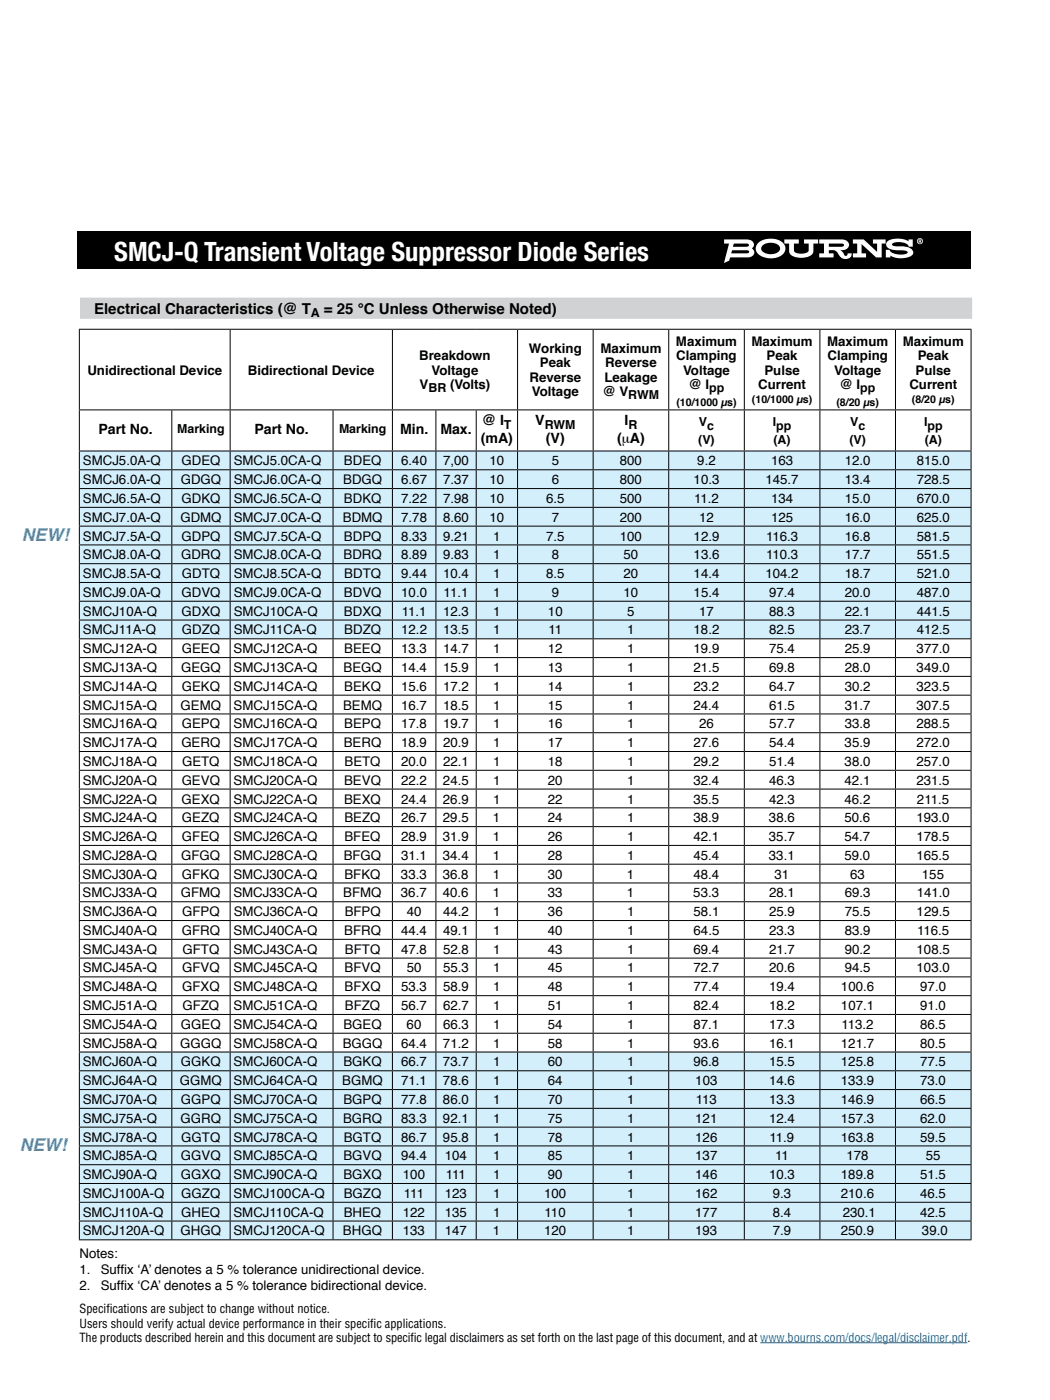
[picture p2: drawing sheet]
<svg xmlns="http://www.w3.org/2000/svg" width="210mm" height="279mm" viewBox="0 0 210 279" stroke-linecap="round" stroke-linejoin="round" font-family="sans-serif">
<path d="M15.4 46.2h178.4v7.4h-178.4z" fill="#000"/>
<path d="M16 61.5h178" fill="none" stroke="#d1d2d4" stroke-width="4.2" stroke-linecap="butt"/>
<path d="M15.8 90h18.5v3.8h-18.5zM34.3 90h11.6v3.8h-11.6zM45.9 90h20.6v3.8h-20.6zM66.5 90h11.8v3.8h-11.8zM78.3 90h8.7v3.8h-8.7zM87 90h8v3.8h-8zM95 90h8.3v3.8h-8.3zM103.3 90h15.1v3.8h-15.1zM118.4 90h15.1v3.8h-15.1zM133.5 90h15v3.8h-15zM148.5 90h15.1v3.8h-15.1zM163.6 90h15.1v3.8h-15.1zM178.7 90h15.1v3.8h-15.1zM15.8 93.8h18.5v3.7h-18.5zM34.3 93.8h11.6v3.7h-11.6zM45.9 93.8h20.6v3.7h-20.6zM66.5 93.8h11.8v3.7h-11.8zM78.3 93.8h8.7v3.7h-8.7zM87 93.8h8v3.7h-8zM95 93.8h8.3v3.7h-8.3zM103.3 93.8h15.1v3.7h-15.1zM118.4 93.8h15.1v3.7h-15.1zM133.5 93.8h15v3.7h-15zM148.5 93.8h15.1v3.7h-15.1zM163.6 93.8h15.1v3.7h-15.1zM178.7 93.8h15.1v3.7h-15.1zM15.8 97.5h18.5v3.8h-18.5zM34.3 97.5h11.6v3.8h-11.6zM45.9 97.5h20.6v3.8h-20.6zM66.5 97.5h11.8v3.8h-11.8zM78.3 97.5h8.7v3.8h-8.7zM87 97.5h8v3.8h-8zM95 97.5h8.3v3.8h-8.3zM103.3 97.5h15.1v3.8h-15.1zM118.4 97.5h15.1v3.8h-15.1zM133.5 97.5h15v3.8h-15zM148.5 97.5h15.1v3.8h-15.1zM163.6 97.5h15.1v3.8h-15.1zM178.7 97.5h15.1v3.8h-15.1zM15.8 101.3h18.5v3.7h-18.5zM34.3 101.3h11.6v3.7h-11.6zM45.9 101.3h20.6v3.7h-20.6zM66.5 101.3h11.8v3.7h-11.8zM78.3 101.3h8.7v3.7h-8.7zM87 101.3h8v3.7h-8zM95 101.3h8.3v3.7h-8.3zM103.3 101.3h15.1v3.7h-15.1zM118.4 101.3h15.1v3.7h-15.1zM133.5 101.3h15v3.7h-15zM148.5 101.3h15.1v3.7h-15.1zM163.6 101.3h15.1v3.7h-15.1zM178.7 101.3h15.1v3.7h-15.1zM15.8 105h18.5v3.7h-18.5zM34.3 105h11.6v3.7h-11.6zM45.9 105h20.6v3.7h-20.6zM66.5 105h11.8v3.7h-11.8zM78.3 105h8.7v3.7h-8.7zM87 105h8v3.7h-8zM95 105h8.3v3.7h-8.3zM103.3 105h15.1v3.7h-15.1zM118.4 105h15.1v3.7h-15.1zM133.5 105h15v3.7h-15zM148.5 105h15.1v3.7h-15.1zM163.6 105h15.1v3.7h-15.1zM178.7 105h15.1v3.7h-15.1zM15.8 108.7h18.5v3.8h-18.5zM34.3 108.7h11.6v3.8h-11.6zM45.9 108.7h20.6v3.8h-20.6zM66.5 108.7h11.8v3.8h-11.8zM78.3 108.7h8.7v3.8h-8.7zM87 108.7h8v3.8h-8zM95 108.7h8.3v3.8h-8.3zM103.3 108.7h15.1v3.8h-15.1zM118.4 108.7h15.1v3.8h-15.1zM133.5 108.7h15v3.8h-15zM148.5 108.7h15.1v3.8h-15.1zM163.6 108.7h15.1v3.8h-15.1zM178.7 108.7h15.1v3.8h-15.1zM15.8 112.5h18.5v3.7h-18.5zM34.3 112.5h11.6v3.7h-11.6zM45.9 112.5h20.6v3.7h-20.6zM66.5 112.5h11.8v3.7h-11.8zM78.3 112.5h8.7v3.7h-8.7zM87 112.5h8v3.7h-8zM95 112.5h8.3v3.7h-8.3zM103.3 112.5h15.1v3.7h-15.1zM118.4 112.5h15.1v3.7h-15.1zM133.5 112.5h15v3.7h-15zM148.5 112.5h15.1v3.7h-15.1zM163.6 112.5h15.1v3.7h-15.1zM178.7 112.5h15.1v3.7h-15.1zM15.8 116.2h18.5v3.8h-18.5zM34.3 116.2h11.6v3.8h-11.6zM45.9 116.2h20.6v3.8h-20.6zM66.5 116.2h11.8v3.8h-11.8zM78.3 116.2h8.7v3.8h-8.7zM87 116.2h8v3.8h-8zM95 116.2h8.3v3.8h-8.3zM103.3 116.2h15.1v3.8h-15.1zM118.4 116.2h15.1v3.8h-15.1zM133.5 116.2h15v3.8h-15zM148.5 116.2h15.1v3.8h-15.1zM163.6 116.2h15.1v3.8h-15.1zM178.7 116.2h15.1v3.8h-15.1zM15.8 120h18.5v3.7h-18.5zM34.3 120h11.6v3.7h-11.6zM45.9 120h20.6v3.7h-20.6zM66.5 120h11.8v3.7h-11.8zM78.3 120h8.7v3.7h-8.7zM87 120h8v3.7h-8zM95 120h8.3v3.7h-8.3zM103.3 120h15.1v3.7h-15.1zM118.4 120h15.1v3.7h-15.1zM133.5 120h15v3.7h-15zM148.5 120h15.1v3.7h-15.1zM163.6 120h15.1v3.7h-15.1zM178.7 120h15.1v3.7h-15.1zM15.8 123.7h18.5v3.8h-18.5zM34.3 123.7h11.6v3.8h-11.6zM45.9 123.7h20.6v3.8h-20.6zM66.5 123.7h11.8v3.8h-11.8zM78.3 123.7h8.7v3.8h-8.7zM87 123.7h8v3.8h-8zM95 123.7h8.3v3.8h-8.3zM103.3 123.7h15.1v3.8h-15.1zM118.4 123.7h15.1v3.8h-15.1zM133.5 123.7h15v3.8h-15zM148.5 123.7h15.1v3.8h-15.1zM163.6 123.7h15.1v3.8h-15.1zM178.7 123.7h15.1v3.8h-15.1zM15.8 210h18.5v3.7h-18.5zM34.3 210h11.6v3.7h-11.6zM45.9 210h20.6v3.7h-20.6zM66.5 210h11.8v3.7h-11.8zM78.3 210h8.7v3.7h-8.7zM87 210h8v3.7h-8zM95 210h8.3v3.7h-8.3zM103.3 210h15.1v3.7h-15.1zM118.4 210h15.1v3.7h-15.1zM133.5 210h15v3.7h-15zM148.5 210h15.1v3.7h-15.1zM163.6 210h15.1v3.7h-15.1zM178.7 210h15.1v3.7h-15.1zM15.8 213.7h18.5v3.7h-18.5zM34.3 213.7h11.6v3.7h-11.6zM45.9 213.7h20.6v3.7h-20.6zM66.5 213.7h11.8v3.7h-11.8zM78.3 213.7h8.7v3.7h-8.7zM87 213.7h8v3.7h-8zM95 213.7h8.3v3.7h-8.3zM103.3 213.7h15.1v3.7h-15.1zM118.4 213.7h15.1v3.7h-15.1zM133.5 213.7h15v3.7h-15zM148.5 213.7h15.1v3.7h-15.1zM163.6 213.7h15.1v3.7h-15.1zM178.7 213.7h15.1v3.7h-15.1zM15.8 217.4h18.5v3.8h-18.5zM34.3 217.4h11.6v3.8h-11.6zM45.9 217.4h20.6v3.8h-20.6zM66.5 217.4h11.8v3.8h-11.8zM78.3 217.4h8.7v3.8h-8.7zM87 217.4h8v3.8h-8zM95 217.4h8.3v3.8h-8.3zM103.3 217.4h15.1v3.8h-15.1zM118.4 217.4h15.1v3.8h-15.1zM133.5 217.4h15v3.8h-15zM148.5 217.4h15.1v3.8h-15.1zM163.6 217.4h15.1v3.8h-15.1zM178.7 217.4h15.1v3.8h-15.1zM15.8 221.2h18.5v3.7h-18.5zM34.3 221.2h11.6v3.7h-11.6zM45.9 221.2h20.6v3.7h-20.6zM66.5 221.2h11.8v3.7h-11.8zM78.3 221.2h8.7v3.7h-8.7zM87 221.2h8v3.7h-8zM95 221.2h8.3v3.7h-8.3zM103.3 221.2h15.1v3.7h-15.1zM118.4 221.2h15.1v3.7h-15.1zM133.5 221.2h15v3.7h-15zM148.5 221.2h15.1v3.7h-15.1zM163.6 221.2h15.1v3.7h-15.1zM178.7 221.2h15.1v3.7h-15.1zM15.8 224.9h18.5v3.8h-18.5zM34.3 224.9h11.6v3.8h-11.6zM45.9 224.9h20.6v3.8h-20.6zM66.5 224.9h11.8v3.8h-11.8zM78.3 224.9h8.7v3.8h-8.7zM87 224.9h8v3.8h-8zM95 224.9h8.3v3.8h-8.3zM103.3 224.9h15.1v3.8h-15.1zM118.4 224.9h15.1v3.8h-15.1zM133.5 224.9h15v3.8h-15zM148.5 224.9h15.1v3.8h-15.1zM163.6 224.9h15.1v3.8h-15.1zM178.7 224.9h15.1v3.8h-15.1zM15.8 228.7h18.5v3.7h-18.5zM34.3 228.7h11.6v3.7h-11.6zM45.9 228.7h20.6v3.7h-20.6zM66.5 228.7h11.8v3.7h-11.8zM78.3 228.7h8.7v3.7h-8.7zM87 228.7h8v3.7h-8zM95 228.7h8.3v3.7h-8.3zM103.3 228.7h15.1v3.7h-15.1zM118.4 228.7h15.1v3.7h-15.1zM133.5 228.7h15v3.7h-15zM148.5 228.7h15.1v3.7h-15.1zM163.6 228.7h15.1v3.7h-15.1zM178.7 228.7h15.1v3.7h-15.1zM15.8 232.4h18.5v3.8h-18.5zM34.3 232.4h11.6v3.8h-11.6zM45.9 232.4h20.6v3.8h-20.6zM66.5 232.4h11.8v3.8h-11.8zM78.3 232.4h8.7v3.8h-8.7zM87 232.4h8v3.8h-8zM95 232.4h8.3v3.8h-8.3zM103.3 232.4h15.1v3.8h-15.1zM118.4 232.4h15.1v3.8h-15.1zM133.5 232.4h15v3.8h-15zM148.5 232.4h15.1v3.8h-15.1zM163.6 232.4h15.1v3.8h-15.1zM178.7 232.4h15.1v3.8h-15.1zM15.8 236.2h18.5v3.7h-18.5zM34.3 236.2h11.6v3.7h-11.6zM45.9 236.2h20.6v3.7h-20.6zM66.5 236.2h11.8v3.7h-11.8zM78.3 236.2h8.7v3.7h-8.7zM87 236.2h8v3.7h-8zM95 236.2h8.3v3.7h-8.3zM103.3 236.2h15.1v3.7h-15.1zM118.4 236.2h15.1v3.7h-15.1zM133.5 236.2h15v3.7h-15zM148.5 236.2h15.1v3.7h-15.1zM163.6 236.2h15.1v3.7h-15.1zM178.7 236.2h15.1v3.7h-15.1zM15.8 239.9h18.5v3.8h-18.5zM34.3 239.9h11.6v3.8h-11.6zM45.9 239.9h20.6v3.8h-20.6zM66.5 239.9h11.8v3.8h-11.8zM78.3 239.9h8.7v3.8h-8.7zM87 239.9h8v3.8h-8zM95 239.9h8.3v3.8h-8.3zM103.3 239.9h15.1v3.8h-15.1zM118.4 239.9h15.1v3.8h-15.1zM133.5 239.9h15v3.8h-15zM148.5 239.9h15.1v3.8h-15.1zM163.6 239.9h15.1v3.8h-15.1zM178.7 239.9h15.1v3.8h-15.1zM15.8 243.7h18.5v3.7h-18.5zM34.3 243.7h11.6v3.7h-11.6zM45.9 243.7h20.6v3.7h-20.6zM66.5 243.7h11.8v3.7h-11.8zM78.3 243.7h8.7v3.7h-8.7zM87 243.7h8v3.7h-8zM95 243.7h8.3v3.7h-8.3zM103.3 243.7h15.1v3.7h-15.1zM118.4 243.7h15.1v3.7h-15.1zM133.5 243.7h15v3.7h-15zM148.5 243.7h15.1v3.7h-15.1zM163.6 243.7h15.1v3.7h-15.1zM178.7 243.7h15.1v3.7h-15.1z" fill="#d4effc"/>
<g fill="none" stroke="#000" stroke-width=".2">
<path d="M15.7 65.7h178.2M15.8 65.8v15.9M45.9 65.8v15.9M78.3 65.8v15.9M103.3 65.8v15.9M118.4 65.8v15.9M133.5 65.8v15.9M148.5 65.8v15.9M163.6 65.8v15.9M178.7 65.8v15.9M193.8 65.8v15.9M15.7 81.8h178.2"/>
<path d="M15.7 90h178.2M15.7 93.8h178.2M15.7 97.5h178.2M15.8 81.9v8M15.8 90.1v3.6M15.8 93.8v3.6M15.8 97.6v3.6M34.3 81.9v8M34.3 90.1v3.6M34.3 93.8v3.6M34.3 97.6v3.6M45.9 81.9v8"/>
<path d="M45.9 90.1v3.6M45.9 93.8v3.6M45.9 97.6v3.6M66.5 81.9v8M66.5 90.1v3.6M66.5 93.8v3.6M66.5 97.6v3.6M78.3 81.9v8M78.3 90.1v3.6M78.3 93.8v3.6M78.3 97.6v3.6M87 81.9v8"/>
<path d="M87 90.1v3.6M87 93.8v3.6M87 97.6v3.6M95 81.9v8M95 90.1v3.6M95 93.8v3.6M95 97.6v3.6M103.3 81.9v8M103.3 90.1v3.6M103.3 93.8v3.6M103.3 97.6v3.6M118.4 81.9v8"/>
<path d="M118.4 90.1v3.6M118.4 93.8v3.6M118.4 97.6v3.6M133.5 81.9v8M133.5 90.1v3.6M133.5 93.8v3.6M133.5 97.6v3.6M148.5 81.9v8M148.5 90.1v3.6M148.5 93.8v3.6M148.5 97.6v3.6M163.6 81.9v8"/>
<path d="M163.6 90.1v3.6M163.6 93.8v3.6M163.6 97.6v3.6M178.7 81.9v8M178.7 90.1v3.6M178.7 93.8v3.6M178.7 97.6v3.6M193.8 81.9v8M193.8 90.1v3.6M193.8 93.8v3.6M193.8 97.6v3.6M15.7 101.3h178.2"/>
<path d="M15.7 105h178.2M15.7 108.7h178.2M15.7 112.5h178.2M15.7 116.2h178.2M15.7 120h178.2M15.8 101.3v3.6M15.8 105.1v3.6M15.8 108.8v3.6M15.8 112.6v3.6M15.8 116.3v3.6M34.3 101.3v3.6M34.3 105.1v3.6"/>
<path d="M34.3 108.8v3.6M34.3 112.6v3.6M34.3 116.3v3.6M45.9 101.3v3.6M45.9 105.1v3.6M45.9 108.8v3.6M45.9 112.6v3.6M45.9 116.3v3.6M66.5 101.3v3.6M66.5 105.1v3.6M66.5 108.8v3.6M66.5 112.6v3.6"/>
<path d="M66.5 116.3v3.6M78.3 101.3v3.6M78.3 105.1v3.6M78.3 108.8v3.6M78.3 112.6v3.6M78.3 116.3v3.6M87 101.3v3.6M87 105.1v3.6M87 108.8v3.6M87 112.6v3.6M87 116.3v3.6M95 101.3v3.6"/>
<path d="M95 105.1v3.6M95 108.8v3.6M95 112.6v3.6M95 116.3v3.6M103.3 101.3v3.6M103.3 105.1v3.6M103.3 108.8v3.6M103.3 112.6v3.6M103.3 116.3v3.6M118.4 101.3v3.6M118.4 105.1v3.6M118.4 108.8v3.6"/>
<path d="M118.4 112.6v3.6M118.4 116.3v3.6M133.5 101.3v3.6M133.5 105.1v3.6M133.5 108.8v3.6M133.5 112.6v3.6M133.5 116.3v3.6M148.5 101.3v3.6M148.5 105.1v3.6M148.5 108.8v3.6M148.5 112.6v3.6M148.5 116.3v3.6"/>
<path d="M163.6 101.3v3.6M163.6 105.1v3.6M163.6 108.8v3.6M163.6 112.6v3.6M163.6 116.3v3.6M178.7 101.3v3.6M178.7 105.1v3.6M178.7 108.8v3.6M178.7 112.6v3.6M178.7 116.3v3.6M193.8 101.3v3.6M193.8 105.1v3.6"/>
<path d="M193.8 108.8v3.6M193.8 112.6v3.6M193.8 116.3v3.6M15.7 123.7h178.2M15.7 127.5h178.2M15.7 131.2h178.2M15.7 135h178.2M15.7 138.7h178.2M15.8 120.1v3.6M15.8 123.8v3.6M15.8 127.6v3.6M15.8 131.3v3.6"/>
<path d="M15.8 135.1v3.5M15.8 138.8v3.6M34.3 120.1v3.6M34.3 123.8v3.6M34.3 127.6v3.6M34.3 131.3v3.6M34.3 135.1v3.5M34.3 138.8v3.6M45.9 120.1v3.6M45.9 123.8v3.6M45.9 127.6v3.6M45.9 131.3v3.6"/>
<path d="M45.9 135.1v3.5M45.9 138.8v3.6M66.5 120.1v3.6M66.5 123.8v3.6M66.5 127.6v3.6M66.5 131.3v3.6M66.5 135.1v3.5M66.5 138.8v3.6M78.3 120.1v3.6M78.3 123.8v3.6M78.3 127.6v3.6M78.3 131.3v3.6"/>
<path d="M78.3 135.1v3.5M78.3 138.8v3.6M87 120.1v3.6M87 123.8v3.6M87 127.6v3.6M87 131.3v3.6M87 135.1v3.5M87 138.8v3.6M95 120.1v3.6M95 123.8v3.6M95 127.6v3.6M95 131.3v3.6"/>
<path d="M95 135.1v3.5M95 138.8v3.6M103.3 120.1v3.6M103.3 123.8v3.6M103.3 127.6v3.6M103.3 131.3v3.6M103.3 135.1v3.5M103.3 138.8v3.6M118.4 120.1v3.6M118.4 123.8v3.6M118.4 127.6v3.6M118.4 131.3v3.6"/>
<path d="M118.4 135.1v3.5M118.4 138.8v3.6M133.5 120.1v3.6M133.5 123.8v3.6M133.5 127.6v3.6M133.5 131.3v3.6M133.5 135.1v3.5M133.5 138.8v3.6M148.5 120.1v3.6M148.5 123.8v3.6M148.5 127.6v3.6M148.5 131.3v3.6"/>
<path d="M148.5 135.1v3.5M148.5 138.8v3.6M163.6 120.1v3.6M163.6 123.8v3.6M163.6 127.6v3.6M163.6 131.3v3.6M163.6 135.1v3.5M163.6 138.8v3.6M178.7 120.1v3.6M178.7 123.8v3.6M178.7 127.6v3.6M178.7 131.3v3.6"/>
<path d="M178.7 135.1v3.5M178.7 138.8v3.6M193.8 120.1v3.6M193.8 123.8v3.6M193.8 127.6v3.6M193.8 131.3v3.6M193.8 135.1v3.5M193.8 138.8v3.6M15.7 142.5h178.2M15.7 146.2h178.2M15.7 150h178.2M15.7 153.7h178.2"/>
<path d="M15.7 157.5h178.2M15.8 142.6v3.5M15.8 146.3v3.6M15.8 150.1v3.5M15.8 153.8v3.6M15.8 157.6v3.5M34.3 142.6v3.5M34.3 146.3v3.6M34.3 150.1v3.5M34.3 153.8v3.6M34.3 157.6v3.5M45.9 142.6v3.5"/>
<path d="M45.9 146.3v3.6M45.9 150.1v3.5M45.9 153.8v3.6M45.9 157.6v3.5M66.5 142.6v3.5M66.5 146.3v3.6M66.5 150.1v3.5M66.5 153.8v3.6M66.5 157.6v3.5M78.3 142.6v3.5M78.3 146.3v3.6M78.3 150.1v3.5"/>
<path d="M78.3 153.8v3.6M78.3 157.6v3.5M87 142.6v3.5M87 146.3v3.6M87 150.1v3.5M87 153.8v3.6M87 157.6v3.5M95 142.6v3.5M95 146.3v3.6M95 150.1v3.5M95 153.8v3.6M95 157.6v3.5"/>
<path d="M103.3 142.6v3.5M103.3 146.3v3.6M103.3 150.1v3.5M103.3 153.8v3.6M103.3 157.6v3.5M118.4 142.6v3.5M118.4 146.3v3.6M118.4 150.1v3.5M118.4 153.8v3.6M118.4 157.6v3.5M133.5 142.6v3.5M133.5 146.3v3.6"/>
<path d="M133.5 150.1v3.5M133.5 153.8v3.6M133.5 157.6v3.5M148.5 142.6v3.5M148.5 146.3v3.6M148.5 150.1v3.5M148.5 153.8v3.6M148.5 157.6v3.5M163.6 142.6v3.5M163.6 146.3v3.6M163.6 150.1v3.5M163.6 153.8v3.6"/>
<path d="M163.6 157.6v3.5M178.7 142.6v3.5M178.7 146.3v3.6M178.7 150.1v3.5M178.7 153.8v3.6M178.7 157.6v3.5M193.8 142.6v3.5M193.8 146.3v3.6M193.8 150.1v3.5M193.8 153.8v3.6M193.8 157.6v3.5M15.7 161.2h178.2"/>
<path d="M15.7 165h178.2M15.7 168.7h178.2M15.7 172.5h178.2M15.7 176.2h178.2M15.7 180h178.2M15.8 161.3v3.6M15.8 165.1v3.5M15.8 168.8v3.6M15.8 172.6v3.5M15.8 176.3v3.6M34.3 161.3v3.6M34.3 165.1v3.5"/>
<path d="M34.3 168.8v3.6M34.3 172.6v3.5M34.3 176.3v3.6M45.9 161.3v3.6M45.9 165.1v3.5M45.9 168.8v3.6M45.9 172.6v3.5M45.9 176.3v3.6M66.5 161.3v3.6M66.5 165.1v3.5M66.5 168.8v3.6M66.5 172.6v3.5"/>
<path d="M66.5 176.3v3.6M78.3 161.3v3.6M78.3 165.1v3.5M78.3 168.8v3.6M78.3 172.6v3.5M78.3 176.3v3.6M87 161.3v3.6M87 165.1v3.5M87 168.8v3.6M87 172.6v3.5M87 176.3v3.6M95 161.3v3.6"/>
<path d="M95 165.1v3.5M95 168.8v3.6M95 172.6v3.5M95 176.3v3.6M103.3 161.3v3.6M103.3 165.1v3.5M103.3 168.8v3.6M103.3 172.6v3.5M103.3 176.3v3.6M118.4 161.3v3.6M118.4 165.1v3.5M118.4 168.8v3.6"/>
<path d="M118.4 172.6v3.5M118.4 176.3v3.6M133.5 161.3v3.6M133.5 165.1v3.5M133.5 168.8v3.6M133.5 172.6v3.5M133.5 176.3v3.6M148.5 161.3v3.6M148.5 165.1v3.5M148.5 168.8v3.6M148.5 172.6v3.5M148.5 176.3v3.6"/>
<path d="M163.6 161.3v3.6M163.6 165.1v3.5M163.6 168.8v3.6M163.6 172.6v3.5M163.6 176.3v3.6M178.7 161.3v3.6M178.7 165.1v3.5M178.7 168.8v3.6M178.7 172.6v3.5M178.7 176.3v3.6M193.8 161.3v3.6M193.8 165.1v3.5"/>
<path d="M193.8 168.8v3.6M193.8 172.6v3.5M193.8 176.3v3.6M15.7 183.7h178.2M15.7 187.5h178.2M15.7 191.2h178.2M15.7 195h178.2M15.7 198.7h178.2M15.8 180.1v3.5M15.8 183.8v3.6M15.8 187.6v3.5M15.8 191.3v3.6"/>
<path d="M15.8 195v3.6M15.8 198.8v3.6M34.3 180.1v3.5M34.3 183.8v3.6M34.3 187.6v3.5M34.3 191.3v3.6M34.3 195v3.6M34.3 198.8v3.6M45.9 180.1v3.5M45.9 183.8v3.6M45.9 187.6v3.5M45.9 191.3v3.6"/>
<path d="M45.9 195v3.6M45.9 198.8v3.6M66.5 180.1v3.5M66.5 183.8v3.6M66.5 187.6v3.5M66.5 191.3v3.6M66.5 195v3.6M66.5 198.8v3.6M78.3 180.1v3.5M78.3 183.8v3.6M78.3 187.6v3.5M78.3 191.3v3.6"/>
<path d="M78.3 195v3.6M78.3 198.8v3.6M87 180.1v3.5M87 183.8v3.6M87 187.6v3.5M87 191.3v3.6M87 195v3.6M87 198.8v3.6M95 180.1v3.5M95 183.8v3.6M95 187.6v3.5M95 191.3v3.6"/>
<path d="M95 195v3.6M95 198.8v3.6M103.3 180.1v3.5M103.3 183.8v3.6M103.3 187.6v3.5M103.3 191.3v3.6M103.3 195v3.6M103.3 198.8v3.6M118.4 180.1v3.5M118.4 183.8v3.6M118.4 187.6v3.5M118.4 191.3v3.6"/>
<path d="M118.4 195v3.6M118.4 198.8v3.6M133.5 180.1v3.5M133.5 183.8v3.6M133.5 187.6v3.5M133.5 191.3v3.6M133.5 195v3.6M133.5 198.8v3.6M148.5 180.1v3.5M148.5 183.8v3.6M148.5 187.6v3.5M148.5 191.3v3.6"/>
<path d="M148.5 195v3.6M148.5 198.8v3.6M163.6 180.1v3.5M163.6 183.8v3.6M163.6 187.6v3.5M163.6 191.3v3.6M163.6 195v3.6M163.6 198.8v3.6M178.7 180.1v3.5M178.7 183.8v3.6M178.7 187.6v3.5M178.7 191.3v3.6"/>
<path d="M178.7 195v3.6M178.7 198.8v3.6M193.8 180.1v3.5M193.8 183.8v3.6M193.8 187.6v3.5M193.8 191.3v3.6M193.8 195v3.6M193.8 198.8v3.6M15.7 202.5h178.2M15.7 206.2h178.2M15.7 210h178.2M15.7 213.7h178.2"/>
<path d="M15.7 217.4h178.2M15.8 202.5v3.6M15.8 206.3v3.6M15.8 210v3.6M15.8 213.8v3.6M15.8 217.5v3.6M34.3 202.5v3.6M34.3 206.3v3.6M34.3 210v3.6M34.3 213.8v3.6M34.3 217.5v3.6M45.9 202.5v3.6"/>
<path d="M45.9 206.3v3.6M45.9 210v3.6M45.9 213.8v3.6M45.9 217.5v3.6M66.5 202.5v3.6M66.5 206.3v3.6M66.5 210v3.6M66.5 213.8v3.6M66.5 217.5v3.6M78.3 202.5v3.6M78.3 206.3v3.6M78.3 210v3.6"/>
<path d="M78.3 213.8v3.6M78.3 217.5v3.6M87 202.5v3.6M87 206.3v3.6M87 210v3.6M87 213.8v3.6M87 217.5v3.6M95 202.5v3.6M95 206.3v3.6M95 210v3.6M95 213.8v3.6M95 217.5v3.6"/>
<path d="M103.3 202.5v3.6M103.3 206.3v3.6M103.3 210v3.6M103.3 213.8v3.6M103.3 217.5v3.6M118.4 202.5v3.6M118.4 206.3v3.6M118.4 210v3.6M118.4 213.8v3.6M118.4 217.5v3.6M133.5 202.5v3.6M133.5 206.3v3.6"/>
<path d="M133.5 210v3.6M133.5 213.8v3.6M133.5 217.5v3.6M148.5 202.5v3.6M148.5 206.3v3.6M148.5 210v3.6M148.5 213.8v3.6M148.5 217.5v3.6M163.6 202.5v3.6M163.6 206.3v3.6M163.6 210v3.6M163.6 213.8v3.6"/>
<path d="M163.6 217.5v3.6M178.7 202.5v3.6M178.7 206.3v3.6M178.7 210v3.6M178.7 213.8v3.6M178.7 217.5v3.6M193.8 202.5v3.6M193.8 206.3v3.6M193.8 210v3.6M193.8 213.8v3.6M193.8 217.5v3.6M15.7 221.2h178.2"/>
<path d="M15.7 224.9h178.2M15.7 228.7h178.2M15.7 232.4h178.2M15.7 236.2h178.2M15.7 239.9h178.2M15.8 221.3v3.6M15.8 225v3.6M15.8 228.8v3.6M15.8 232.5v3.6M15.8 236.3v3.5M34.3 221.3v3.6M34.3 225v3.6"/>
<path d="M34.3 228.8v3.6M34.3 232.5v3.6M34.3 236.3v3.5M45.9 221.3v3.6M45.9 225v3.6M45.9 228.8v3.6M45.9 232.5v3.6M45.9 236.3v3.5M66.5 221.3v3.6M66.5 225v3.6M66.5 228.8v3.6M66.5 232.5v3.6"/>
<path d="M66.5 236.3v3.5M78.3 221.3v3.6M78.3 225v3.6M78.3 228.8v3.6M78.3 232.5v3.6M78.3 236.3v3.5M87 221.3v3.6M87 225v3.6M87 228.8v3.6M87 232.5v3.6M87 236.3v3.5M95 221.3v3.6"/>
<path d="M95 225v3.6M95 228.8v3.6M95 232.5v3.6M95 236.3v3.5M103.3 221.3v3.6M103.3 225v3.6M103.3 228.8v3.6M103.3 232.5v3.6M103.3 236.3v3.5M118.4 221.3v3.6M118.4 225v3.6M118.4 228.8v3.6"/>
<path d="M118.4 232.5v3.6M118.4 236.3v3.5M133.5 221.3v3.6M133.5 225v3.6M133.5 228.8v3.6M133.5 232.5v3.6M133.5 236.3v3.5M148.5 221.3v3.6M148.5 225v3.6M148.5 228.8v3.6M148.5 232.5v3.6M148.5 236.3v3.5"/>
<path d="M163.6 221.3v3.6M163.6 225v3.6M163.6 228.8v3.6M163.6 232.5v3.6M163.6 236.3v3.5M178.7 221.3v3.6M178.7 225v3.6M178.7 228.8v3.6M178.7 232.5v3.6M178.7 236.3v3.5M193.8 221.3v3.6M193.8 225v3.6"/>
<path d="M193.8 228.8v3.6M193.8 232.5v3.6M193.8 236.3v3.5M15.7 243.7h178.2M15.7 247.4h178.2M15.8 240v3.6M15.8 243.8v3.5M34.3 240v3.6M34.3 243.8v3.5M45.9 240v3.6M45.9 243.8v3.5M66.5 240v3.6"/>
<path d="M66.5 243.8v3.5M78.3 240v3.6M78.3 243.8v3.5M87 240v3.6M87 243.8v3.5M95 240v3.6M95 243.8v3.5M103.3 240v3.6M103.3 243.8v3.5M118.4 240v3.6M118.4 243.8v3.5M133.5 240v3.6"/>
<path d="M133.5 243.8v3.5M148.5 240v3.6M148.5 243.8v3.5M163.6 240v3.6M163.6 243.8v3.5M178.7 240v3.6M178.7 243.8v3.5M193.8 240v3.6M193.8 243.8v3.5"/>
</g>
<g fill="#fff">
<path d="M156.5 47.8h2.9v.8h-1v1.4a1.59 1.59 0 0 0 1.9 .6 1.04 1.04 0 0 0 1.1-.6v-1.4h-.9v-.8h2.8v.8h-1v1.5a2.1 2.1 0 0 1-2.3 1.4 2.91 2.91 0 0 1-2.4-.9l-.1-2h-1z"/>
<path d="M170.2 47.8h2.2l2.6 2.5v-1.7h-.8v-.8h2.5v.8h-.7v2.8h-1.2l-2.9-2.7v1.9h.9v.8h-2.6v-.8h.9v-2h-.9z"/>
<path d="M177.3 48a4.5 4.5 0 0 1 4 .2v-.4h.9v1.4h-.8a2.21 2.21 0 0 0-2.7-.8l-.6 .2-.1 .3 .5 .2 1.1 .1a2.68 2.68 0 0 1 2.6 .9 .91 .91 0 0 1-.8 1.2 4.4 4.4 0 0 1-3.7-.3v.4h-.9v-1.5h.7a2.17 2.17 0 0 0 2.3 .9l1.1-.2 .3-.2a2.62 2.62 0 0 0-2.3-.5 2.54 2.54 0 0 1-1.9-.7l-.2-.4 .2-.4z"/>
<path d="M183.5 47.9v.2h.2v-.2zM183.3 47.8h.5l-.1 .3 .2 .4h-.2l-.1-.3-.1 .3h-.2zM183.1 48.1a.5 .5 0 0 0 1 0 .5 .5 0 0 0-1 0zM183 48.1a.61 .61 0 0 1 1.2 0 .61 .61 0 0 1-1.2 0z"/>
<path d="M146.1 49.9h3l.2 .1 .2 .2-.2 .3-.4 .1h-3zM146.5 48.6h2.6l.4 .3-.2 .3-.4 .1h-2.6zM144.5 47.8v.8h1l-1 3.9 1-.5 .2-.6h3.6a.99 .99 0 0 0 1.1-.6 .99 .99 0 0 0-.4-1.2 .93 .93 0 0 0 .4-1.1 .93 .93 0 0 0-.9-.7z"/>
<path d="M152.2 48.9a2.59 2.59 0 0 1 3.4 .3 1.1 1.1 0 0 1-1.2 1.5 2 2 0 0 1-2.5-1.1zM151.4 48.4a1.58 1.58 0 0 0-.5 1.5 1.58 1.58 0 0 0 1.1 1.3 3.8 3.8 0 0 0 4.5-.7 1.72 1.72 0 0 0-1.3-2.7 4.2 4.2 0 0 0-3.8 .6z"/>
<path d="M165.4 48.6h2.6l.4 .3-.2 .3-.4 .1h-2.4zM163.5 47.8v.8h.9v2h-.9v.8h2.9v-.8h-1v-.7a1.56 1.56 0 0 1 2 1 1.42 1.42 0 0 0 1.3 .8 1.42 1.42 0 0 0 1.3-.8v-.3h-.8l-.1 .2-.3 .3a.59 .59 0 0 1-.5-.6l-.6-.6a1.27 1.27 0 0 0 1.7-1.3 1.39 1.39 0 0 0-1.4-.8z"/>
</g>
<path d="M151.7 268h41.4" fill="none" stroke="#0040f9" stroke-width=".2"/>
<text font-size="5.3" fill="#fff" x="22.8" y="52">SMCJ-Q Transient Voltage Suppressor Diode Series</text>
<g font-size="3.5" fill="#00aeef">
<text x="4.4" y="108.1">NEW!</text>
<text x="3.9" y="229.8">NEW!</text>
</g>
<g font-size="3">
<text x="18.8" y="62.6">Electrical Characteristics (@ T</text>
<text x="64.7" y="62.6">= 25 °C Unless Otherwise Noted)</text>
</g>
<g font-size="2.8">
<text x="19.7" y="86.6">Part No.</text>
<text x="50.8" y="86.6">Part No.</text>
<text x="79.8" y="86.6">Min.</text>
<text x="87.9" y="86.6">Max.</text>
<text x="96" y="88.4">(mA)</text>
<text x="96.3" y="84.8">@ I</text>
<text x="106.8" y="84.8">V</text>
<text x="109" y="88.4">(V)</text>
<text x="123.1" y="88.4">(μA)</text>
<text x="124.6" y="84.8">I</text>
</g>
<g font-size="2.6">
<text x="83.7" y="71.9">Breakdown</text>
<text x="105.6" y="70.5">Working</text>
<text x="119.8" y="70.5">Maximum</text>
<text x="134.9" y="69.1">Maximum</text>
<text x="135" y="71.9">Clamping</text>
<text x="150" y="69.1">Maximum</text>
<text x="153" y="71.9">Peak</text>
<text x="165.1" y="69.1">Maximum</text>
<text x="165.1" y="71.9">Clamping</text>
<text x="180.2" y="69.1">Maximum</text>
<text x="183.2" y="71.9">Peak</text>
<text x="17.4" y="74.7">Unidirectional Device</text>
<text x="49.5" y="74.7">Bidirectional Device</text>
<text x="83.8" y="77.6">V</text>
<text x="86.1" y="74.7">Voltage</text>
<text x="89.8" y="77.6">(Volts)</text>
<text x="105.7" y="76.2">Reverse</text>
<text x="107.7" y="73.3">Peak</text>
<text x="120.6" y="76.2">Leakage</text>
<text x="120.8" y="73.3">Reverse</text>
<text x="136.3" y="74.8">Voltage</text>
<text x="137.5" y="77.6">@ I</text>
<text x="151.3" y="77.6">Current</text>
<text x="152.6" y="74.8">Pulse</text>
<text x="166.5" y="74.8">Voltage</text>
<text x="167.6" y="77.6">@ I</text>
<text x="181.5" y="77.6">Current</text>
<text x="182.7" y="74.8">Pulse</text>
<text x="106.2" y="79">Voltage</text>
<text x="120.3" y="79">@ V</text>
<text x="16.5" y="92.9">SMCJ5.0A-Q</text>
<text x="36.2" y="92.9">GDEQ</text>
<text x="46.6" y="92.9">SMCJ5.0CA-Q</text>
<text x="68.6" y="92.9">BDEQ</text>
<text x="80.1" y="92.9">6.40</text>
<text x="88.4" y="92.9">7,00</text>
<text x="97.7" y="92.9">10</text>
<text x="110.1" y="92.9">5</text>
<text x="123.7" y="92.9">800</text>
<text x="139.2" y="92.9">9.2</text>
<text x="153.9" y="92.9">163</text>
<text x="168.6" y="92.9">12.0</text>
<text x="182.9" y="92.9">815.0</text>
<text x="16.5" y="96.6">SMCJ6.0A-Q</text>
<text x="16.5" y="100.4">SMCJ6.5A-Q</text>
<text x="36.1" y="96.6">GDGQ</text>
<text x="36.2" y="100.4">GDKQ</text>
<text x="46.6" y="96.6">SMCJ6.0CA-Q</text>
<text x="46.6" y="100.4">SMCJ6.5CA-Q</text>
<text x="68.5" y="96.6">BDGQ</text>
<text x="68.6" y="100.4">BDKQ</text>
<text x="80.1" y="96.6">6.67</text>
<text x="80.1" y="100.4">7.22</text>
<text x="88.4" y="96.6">7.37</text>
<text x="88.4" y="100.4">7.98</text>
<text x="97.7" y="96.6">10</text>
<text x="97.7" y="100.4">10</text>
<text x="109" y="100.4">6.5</text>
<text x="110.1" y="96.6">6</text>
<text x="123.7" y="96.6">800</text>
<text x="123.7" y="100.4">500</text>
<text x="138.4" y="96.6">10.3</text>
<text x="138.5" y="100.4">11.2</text>
<text x="152.8" y="96.6">145.7</text>
<text x="153.9" y="100.4">134</text>
<text x="168.6" y="96.6">13.4</text>
<text x="168.6" y="100.4">15.0</text>
<text x="182.9" y="96.6">728.5</text>
<text x="182.9" y="100.4">670.0</text>
<text x="16.5" y="104.1">SMCJ7.0A-Q</text>
<text x="16.5" y="107.9">SMCJ7.5A-Q</text>
<text x="36" y="104.1">GDMQ</text>
<text x="36.2" y="107.9">GDPQ</text>
<text x="46.6" y="104.1">SMCJ7.0CA-Q</text>
<text x="46.6" y="107.9">SMCJ7.5CA-Q</text>
<text x="68.4" y="104.1">BDMQ</text>
<text x="68.6" y="107.9">BDPQ</text>
<text x="80.1" y="104.1">7.78</text>
<text x="80.1" y="107.9">8.33</text>
<text x="88.4" y="104.1">8.60</text>
<text x="88.4" y="107.9">9.21</text>
<text x="97.7" y="104.1">10</text>
<text x="98.4" y="107.9">1</text>
<text x="109" y="107.9">7.5</text>
<text x="110.1" y="104.1">7</text>
<text x="123.7" y="104.1">200</text>
<text x="123.7" y="107.9">100</text>
<text x="138.4" y="107.9">12.9</text>
<text x="139.5" y="104.1">12</text>
<text x="152.9" y="107.9">116.3</text>
<text x="153.9" y="104.1">125</text>
<text x="168.6" y="104.1">16.0</text>
<text x="168.6" y="107.9">16.8</text>
<text x="182.9" y="104.1">625.0</text>
<text x="182.9" y="107.9">581.5</text>
<text x="16.5" y="111.6">SMCJ8.0A-Q</text>
<text x="36.1" y="111.6">GDRQ</text>
<text x="46.6" y="111.6">SMCJ8.0CA-Q</text>
<text x="68.6" y="111.6">BDRQ</text>
<text x="80.1" y="111.6">8.89</text>
<text x="88.4" y="111.6">9.83</text>
<text x="98.4" y="111.6">1</text>
<text x="110.1" y="111.6">8</text>
<text x="124.4" y="111.6">50</text>
<text x="138.4" y="111.6">13.6</text>
<text x="152.9" y="111.6">110.3</text>
<text x="168.6" y="111.6">17.7</text>
<text x="182.9" y="111.6">551.5</text>
<text x="16.5" y="115.4">SMCJ8.5A-Q</text>
<text x="16.5" y="119.1">SMCJ9.0A-Q</text>
<text x="36.2" y="119.1">GDVQ</text>
<text x="36.3" y="115.4">GDTQ</text>
<text x="46.6" y="115.4">SMCJ8.5CA-Q</text>
<text x="46.6" y="119.1">SMCJ9.0CA-Q</text>
<text x="68.6" y="119.1">BDVQ</text>
<text x="68.7" y="115.4">BDTQ</text>
<text x="80.1" y="115.4">9.44</text>
<text x="80.1" y="119.1">10.0</text>
<text x="88.4" y="115.4">10.4</text>
<text x="88.5" y="119.1">11.1</text>
<text x="98.4" y="115.4">1</text>
<text x="98.4" y="119.1">1</text>
<text x="109" y="115.4">8.5</text>
<text x="110.1" y="119.1">9</text>
<text x="124.4" y="115.4">20</text>
<text x="124.4" y="119.1">10</text>
<text x="138.4" y="115.4">14.4</text>
<text x="138.4" y="119.1">15.4</text>
<text x="152.8" y="115.4">104.2</text>
<text x="153.5" y="119.1">97.4</text>
<text x="168.6" y="115.4">18.7</text>
<text x="168.6" y="119.1">20.0</text>
<text x="182.9" y="115.4">521.0</text>
<text x="182.9" y="119.1">487.0</text>
<text x="16.5" y="122.9">SMCJ10A-Q</text>
<text x="36.2" y="122.9">GDXQ</text>
<text x="46.6" y="122.9">SMCJ10CA-Q</text>
<text x="68.6" y="122.9">BDXQ</text>
<text x="80.2" y="122.9">11.1</text>
<text x="88.4" y="122.9">12.3</text>
<text x="98.4" y="122.9">1</text>
<text x="109.4" y="122.9">10</text>
<text x="125.2" y="122.9">5</text>
<text x="139.5" y="122.9">17</text>
<text x="153.5" y="122.9">88.3</text>
<text x="168.6" y="122.9">22.1</text>
<text x="182.9" y="122.9">441.5</text>
<text x="16.5" y="130.4">SMCJ12A-Q</text>
<text x="16.5" y="126.6">SMCJ11A-Q</text>
<text x="36.3" y="130.4">GEEQ</text>
<text x="36.3" y="126.6">GDZQ</text>
<text x="46.6" y="130.4">SMCJ12CA-Q</text>
<text x="46.6" y="126.6">SMCJ11CA-Q</text>
<text x="68.7" y="130.4">BEEQ</text>
<text x="68.7" y="126.6">BDZQ</text>
<text x="80.1" y="130.4">13.3</text>
<text x="80.1" y="126.6">12.2</text>
<text x="88.4" y="130.4">14.7</text>
<text x="88.4" y="126.6">13.5</text>
<text x="98.4" y="130.4">1</text>
<text x="98.4" y="126.6">1</text>
<text x="109.4" y="130.4">12</text>
<text x="109.5" y="126.6">11</text>
<text x="125.2" y="130.4">1</text>
<text x="125.2" y="126.6">1</text>
<text x="138.4" y="130.4">19.9</text>
<text x="138.4" y="126.6">18.2</text>
<text x="153.5" y="130.4">75.4</text>
<text x="153.5" y="126.6">82.5</text>
<text x="168.6" y="130.4">25.9</text>
<text x="168.6" y="126.6">23.7</text>
<text x="182.9" y="130.4">377.0</text>
<text x="182.9" y="126.6">412.5</text>
<text x="16.5" y="137.9">SMCJ14A-Q</text>
<text x="16.5" y="134.1">SMCJ13A-Q</text>
<text x="36.1" y="134.1">GEGQ</text>
<text x="36.3" y="137.9">GEKQ</text>
<text x="46.6" y="137.9">SMCJ14CA-Q</text>
<text x="46.6" y="134.1">SMCJ13CA-Q</text>
<text x="68.6" y="134.1">BEGQ</text>
<text x="68.7" y="137.9">BEKQ</text>
<text x="80.1" y="137.9">15.6</text>
<text x="80.1" y="134.1">14.4</text>
<text x="88.4" y="137.9">17.2</text>
<text x="88.4" y="134.1">15.9</text>
<text x="98.4" y="137.9">1</text>
<text x="98.4" y="134.1">1</text>
<text x="109.3" y="137.9">14</text>
<text x="109.4" y="134.1">13</text>
<text x="125.2" y="137.9">1</text>
<text x="125.2" y="134.1">1</text>
<text x="138.4" y="137.9">23.2</text>
<text x="138.4" y="134.1">21.5</text>
<text x="153.5" y="137.9">64.7</text>
<text x="153.5" y="134.1">69.8</text>
<text x="168.6" y="137.9">30.2</text>
<text x="168.6" y="134.1">28.0</text>
<text x="182.9" y="137.9">323.5</text>
<text x="182.9" y="134.1">349.0</text>
<text x="16.5" y="141.6">SMCJ15A-Q</text>
<text x="36.1" y="141.6">GEMQ</text>
<text x="46.6" y="141.6">SMCJ15CA-Q</text>
<text x="68.5" y="141.6">BEMQ</text>
<text x="80.1" y="141.6">16.7</text>
<text x="88.4" y="141.6">18.5</text>
<text x="98.4" y="141.6">1</text>
<text x="109.3" y="141.6">15</text>
<text x="125.2" y="141.6">1</text>
<text x="138.4" y="141.6">24.4</text>
<text x="153.5" y="141.6">61.5</text>
<text x="168.6" y="141.6">31.7</text>
<text x="182.9" y="141.6">307.5</text>
<text x="16.5" y="149.1">SMCJ17A-Q</text>
<text x="16.5" y="145.4">SMCJ16A-Q</text>
<text x="36.2" y="149.1">GERQ</text>
<text x="36.3" y="145.4">GEPQ</text>
<text x="46.6" y="149.1">SMCJ17CA-Q</text>
<text x="46.6" y="145.4">SMCJ16CA-Q</text>
<text x="68.6" y="149.1">BERQ</text>
<text x="68.7" y="145.4">BEPQ</text>
<text x="80.1" y="149.1">18.9</text>
<text x="80.1" y="145.4">17.8</text>
<text x="88.4" y="149.1">20.9</text>
<text x="88.4" y="145.4">19.7</text>
<text x="98.4" y="149.1">1</text>
<text x="98.4" y="145.4">1</text>
<text x="109.3" y="149.1">17</text>
<text x="109.3" y="145.4">16</text>
<text x="125.2" y="149.1">1</text>
<text x="125.2" y="145.4">1</text>
<text x="138.4" y="149.1">27.6</text>
<text x="139.5" y="145.4">26</text>
<text x="153.5" y="149.1">54.4</text>
<text x="153.5" y="145.4">57.7</text>
<text x="168.6" y="149.1">35.9</text>
<text x="168.6" y="145.4">33.8</text>
<text x="182.9" y="149.1">272.0</text>
<text x="182.9" y="145.4">288.5</text>
<text x="16.5" y="152.9">SMCJ18A-Q</text>
<text x="36.3" y="152.9">GETQ</text>
<text x="46.6" y="152.9">SMCJ18CA-Q</text>
<text x="68.8" y="152.9">BETQ</text>
<text x="80.1" y="152.9">20.0</text>
<text x="88.4" y="152.9">22.1</text>
<text x="98.4" y="152.9">1</text>
<text x="109.3" y="152.9">18</text>
<text x="125.2" y="152.9">1</text>
<text x="138.4" y="152.9">29.2</text>
<text x="153.5" y="152.9">51.4</text>
<text x="168.6" y="152.9">38.0</text>
<text x="182.9" y="152.9">257.0</text>
<text x="16.5" y="160.4">SMCJ22A-Q</text>
<text x="16.5" y="156.6">SMCJ20A-Q</text>
<text x="36.3" y="160.4">GEXQ</text>
<text x="36.3" y="156.6">GEVQ</text>
<text x="46.6" y="160.4">SMCJ22CA-Q</text>
<text x="46.6" y="156.6">SMCJ20CA-Q</text>
<text x="68.7" y="160.4">BEXQ</text>
<text x="68.7" y="156.6">BEVQ</text>
<text x="80" y="160.4">24.4</text>
<text x="80" y="156.6">22.2</text>
<text x="88.4" y="160.4">26.9</text>
<text x="88.4" y="156.6">24.5</text>
<text x="98.4" y="160.4">1</text>
<text x="98.4" y="156.6">1</text>
<text x="109.3" y="160.4">22</text>
<text x="109.3" y="156.6">20</text>
<text x="125.1" y="160.4">1</text>
<text x="125.1" y="156.6">1</text>
<text x="138.4" y="160.4">35.5</text>
<text x="138.4" y="156.6">32.4</text>
<text x="153.5" y="160.4">42.3</text>
<text x="153.5" y="156.6">46.3</text>
<text x="168.6" y="160.4">46.2</text>
<text x="168.6" y="156.6">42.1</text>
<text x="182.9" y="156.6">231.5</text>
<text x="183" y="160.4">211.5</text>
<text x="16.5" y="167.9">SMCJ26A-Q</text>
<text x="16.5" y="164.1">SMCJ24A-Q</text>
<text x="36.3" y="167.9">GFEQ</text>
<text x="36.3" y="164.1">GEZQ</text>
<text x="46.6" y="167.9">SMCJ26CA-Q</text>
<text x="46.6" y="164.1">SMCJ24CA-Q</text>
<text x="68.7" y="167.9">BFEQ</text>
<text x="68.7" y="164.1">BEZQ</text>
<text x="80" y="167.9">28.9</text>
<text x="80" y="164.1">26.7</text>
<text x="88.4" y="167.9">31.9</text>
<text x="88.4" y="164.1">29.5</text>
<text x="98.4" y="167.9">1</text>
<text x="98.4" y="164.1">1</text>
<text x="109.3" y="167.9">26</text>
<text x="109.3" y="164.1">24</text>
<text x="125.1" y="167.9">1</text>
<text x="125.1" y="164.1">1</text>
<text x="138.4" y="167.9">42.1</text>
<text x="138.4" y="164.1">38.9</text>
<text x="153.5" y="167.9">35.7</text>
<text x="153.5" y="164.1">38.6</text>
<text x="168.5" y="167.9">54.7</text>
<text x="168.6" y="164.1">50.6</text>
<text x="182.9" y="167.9">178.5</text>
<text x="182.9" y="164.1">193.0</text>
<text x="16.5" y="171.6">SMCJ28A-Q</text>
<text x="36.2" y="171.6">GFGQ</text>
<text x="46.6" y="171.6">SMCJ28CA-Q</text>
<text x="68.6" y="171.6">BFGQ</text>
<text x="80" y="171.6">31.1</text>
<text x="88.4" y="171.6">34.4</text>
<text x="98.4" y="171.6">1</text>
<text x="109.3" y="171.6">28</text>
<text x="125.1" y="171.6">1</text>
<text x="138.4" y="171.6">45.4</text>
<text x="153.5" y="171.6">33.1</text>
<text x="168.5" y="171.6">59.0</text>
<text x="182.9" y="171.6">165.5</text>
<text x="16.5" y="179.1">SMCJ33A-Q</text>
<text x="16.5" y="175.4">SMCJ30A-Q</text>
<text x="36.1" y="179.1">GFMQ</text>
<text x="36.3" y="175.4">GFKQ</text>
<text x="46.6" y="179.1">SMCJ33CA-Q</text>
<text x="46.6" y="175.4">SMCJ30CA-Q</text>
<text x="68.5" y="179.1">BFMQ</text>
<text x="68.7" y="175.4">BFKQ</text>
<text x="80" y="179.1">36.7</text>
<text x="80" y="175.4">33.3</text>
<text x="88.4" y="179.1">40.6</text>
<text x="88.4" y="175.4">36.8</text>
<text x="98.4" y="179.1">1</text>
<text x="98.4" y="175.4">1</text>
<text x="109.3" y="179.1">33</text>
<text x="109.3" y="175.4">30</text>
<text x="125.1" y="179.1">1</text>
<text x="125.1" y="175.4">1</text>
<text x="138.4" y="179.1">53.3</text>
<text x="138.4" y="175.4">48.4</text>
<text x="153.5" y="179.1">28.1</text>
<text x="154.6" y="175.4">31</text>
<text x="168.6" y="179.1">69.3</text>
<text x="169.6" y="175.4">63</text>
<text x="182.9" y="179.1">141.0</text>
<text x="184" y="175.4">155</text>
<text x="16.5" y="182.8">SMCJ36A-Q</text>
<text x="36.4" y="182.8">GFPQ</text>
<text x="46.6" y="182.8">SMCJ36CA-Q</text>
<text x="68.8" y="182.8">BFPQ</text>
<text x="81.2" y="182.8">40</text>
<text x="88.4" y="182.8">44.2</text>
<text x="98.4" y="182.8">1</text>
<text x="109.4" y="182.8">36</text>
<text x="125.2" y="182.8">1</text>
<text x="138.4" y="182.8">58.1</text>
<text x="153.5" y="182.8">25.9</text>
<text x="168.6" y="182.8">75.5</text>
<text x="182.9" y="182.8">129.5</text>
<text x="16.5" y="190.3">SMCJ43A-Q</text>
<text x="16.5" y="186.6">SMCJ40A-Q</text>
<text x="36.3" y="186.6">GFRQ</text>
<text x="36.4" y="190.3">GFTQ</text>
<text x="46.6" y="190.3">SMCJ43CA-Q</text>
<text x="46.6" y="186.6">SMCJ40CA-Q</text>
<text x="68.7" y="186.6">BFRQ</text>
<text x="68.9" y="190.3">BFTQ</text>
<text x="80.1" y="190.3">47.8</text>
<text x="80.1" y="186.6">44.4</text>
<text x="88.4" y="190.3">52.8</text>
<text x="88.4" y="186.6">49.1</text>
<text x="98.4" y="190.3">1</text>
<text x="98.4" y="186.6">1</text>
<text x="109.4" y="190.3">43</text>
<text x="109.4" y="186.6">40</text>
<text x="125.2" y="190.3">1</text>
<text x="125.2" y="186.6">1</text>
<text x="138.4" y="190.3">69.4</text>
<text x="138.4" y="186.6">64.5</text>
<text x="153.5" y="190.3">21.7</text>
<text x="153.5" y="186.6">23.3</text>
<text x="168.6" y="190.3">90.2</text>
<text x="168.6" y="186.6">83.9</text>
<text x="182.9" y="190.3">108.5</text>
<text x="183" y="186.6">116.5</text>
<text x="16.5" y="197.8">SMCJ48A-Q</text>
<text x="16.5" y="194.1">SMCJ45A-Q</text>
<text x="36.3" y="197.8">GFXQ</text>
<text x="36.3" y="194.1">GFVQ</text>
<text x="46.6" y="197.8">SMCJ48CA-Q</text>
<text x="46.6" y="194.1">SMCJ45CA-Q</text>
<text x="68.8" y="197.8">BFXQ</text>
<text x="68.8" y="194.1">BFVQ</text>
<text x="80.1" y="197.8">53.3</text>
<text x="81.2" y="194.1">50</text>
<text x="88.4" y="197.8">58.9</text>
<text x="88.4" y="194.1">55.3</text>
<text x="98.4" y="197.8">1</text>
<text x="98.4" y="194.1">1</text>
<text x="109.3" y="197.8">48</text>
<text x="109.3" y="194.1">45</text>
<text x="125.2" y="197.8">1</text>
<text x="125.2" y="194.1">1</text>
<text x="138.4" y="197.8">77.4</text>
<text x="138.4" y="194.1">72.7</text>
<text x="153.5" y="197.8">19.4</text>
<text x="153.5" y="194.1">20.6</text>
<text x="167.8" y="197.8">100.6</text>
<text x="168.6" y="194.1">94.5</text>
<text x="182.9" y="194.1">103.0</text>
<text x="183.7" y="197.8">97.0</text>
<text x="16.5" y="201.6">SMCJ51A-Q</text>
<text x="36.4" y="201.6">GFZQ</text>
<text x="46.6" y="201.6">SMCJ51CA-Q</text>
<text x="68.8" y="201.6">BFZQ</text>
<text x="80.1" y="201.6">56.7</text>
<text x="88.4" y="201.6">62.7</text>
<text x="98.4" y="201.6">1</text>
<text x="109.3" y="201.6">51</text>
<text x="125.2" y="201.6">1</text>
<text x="138.4" y="201.6">82.4</text>
<text x="153.5" y="201.6">18.2</text>
<text x="167.8" y="201.6">107.1</text>
<text x="183.7" y="201.6">91.0</text>
<text x="16.5" y="205.3">SMCJ54A-Q</text>
<text x="16.5" y="209.1">SMCJ58A-Q</text>
<text x="36" y="209.1">GGGQ</text>
<text x="36.1" y="205.3">GGEQ</text>
<text x="46.6" y="209.1">SMCJ58CA-Q</text>
<text x="46.6" y="205.3">SMCJ54CA-Q</text>
<text x="68.4" y="209.1">BGGQ</text>
<text x="68.5" y="205.3">BGEQ</text>
<text x="80" y="209.1">64.4</text>
<text x="81.2" y="205.3">60</text>
<text x="88.4" y="209.1">71.2</text>
<text x="88.4" y="205.3">66.3</text>
<text x="98.4" y="209.1">1</text>
<text x="98.4" y="205.3">1</text>
<text x="109.3" y="209.1">58</text>
<text x="109.3" y="205.3">54</text>
<text x="125.1" y="209.1">1</text>
<text x="125.2" y="205.3">1</text>
<text x="138.4" y="209.1">93.6</text>
<text x="138.4" y="205.3">87.1</text>
<text x="153.5" y="209.1">16.1</text>
<text x="153.5" y="205.3">17.3</text>
<text x="167.8" y="209.1">121.7</text>
<text x="167.9" y="205.3">113.2</text>
<text x="183.6" y="209.1">80.5</text>
<text x="183.7" y="205.3">86.5</text>
<text x="16.5" y="212.8">SMCJ60A-Q</text>
<text x="36.1" y="212.8">GGKQ</text>
<text x="46.6" y="212.8">SMCJ60CA-Q</text>
<text x="68.5" y="212.8">BGKQ</text>
<text x="80" y="212.8">66.7</text>
<text x="88.4" y="212.8">73.7</text>
<text x="98.4" y="212.8">1</text>
<text x="109.3" y="212.8">60</text>
<text x="125.1" y="212.8">1</text>
<text x="138.4" y="212.8">96.8</text>
<text x="153.5" y="212.8">15.5</text>
<text x="167.8" y="212.8">125.8</text>
<text x="183.6" y="212.8">77.5</text>
<text x="16.5" y="216.6">SMCJ64A-Q</text>
<text x="16.5" y="220.3">SMCJ70A-Q</text>
<text x="35.9" y="216.6">GGMQ</text>
<text x="36.1" y="220.3">GGPQ</text>
<text x="46.6" y="216.6">SMCJ64CA-Q</text>
<text x="46.6" y="220.3">SMCJ70CA-Q</text>
<text x="68.3" y="216.6">BGMQ</text>
<text x="68.5" y="220.3">BGPQ</text>
<text x="80" y="216.6">71.1</text>
<text x="80" y="220.3">77.8</text>
<text x="88.4" y="216.6">78.6</text>
<text x="88.4" y="220.3">86.0</text>
<text x="98.4" y="216.6">1</text>
<text x="98.4" y="220.3">1</text>
<text x="109.3" y="216.6">64</text>
<text x="109.3" y="220.3">70</text>
<text x="125.1" y="216.6">1</text>
<text x="125.1" y="220.3">1</text>
<text x="138.8" y="216.6">103</text>
<text x="138.9" y="220.3">113</text>
<text x="153.5" y="216.6">14.6</text>
<text x="153.5" y="220.3">13.3</text>
<text x="167.8" y="216.6">133.9</text>
<text x="167.8" y="220.3">146.9</text>
<text x="183.6" y="216.6">73.0</text>
<text x="183.6" y="220.3">66.5</text>
<text x="16.5" y="227.8">SMCJ78A-Q</text>
<text x="16.5" y="224.1">SMCJ75A-Q</text>
<text x="36" y="224.1">GGRQ</text>
<text x="36.2" y="227.8">GGTQ</text>
<text x="46.6" y="227.8">SMCJ78CA-Q</text>
<text x="46.6" y="224.1">SMCJ75CA-Q</text>
<text x="68.5" y="224.1">BGRQ</text>
<text x="68.6" y="227.8">BGTQ</text>
<text x="80" y="224.1">83.3</text>
<text x="80" y="227.8">86.7</text>
<text x="88.4" y="224.1">92.1</text>
<text x="88.4" y="227.8">95.8</text>
<text x="98.4" y="224.1">1</text>
<text x="98.4" y="227.8">1</text>
<text x="109.3" y="224.1">75</text>
<text x="109.3" y="227.8">78</text>
<text x="125.1" y="224.1">1</text>
<text x="125.1" y="227.8">1</text>
<text x="138.8" y="224.1">121</text>
<text x="138.8" y="227.8">126</text>
<text x="153.5" y="224.1">12.4</text>
<text x="153.6" y="227.8">11.9</text>
<text x="167.8" y="224.1">157.3</text>
<text x="167.8" y="227.8">163.8</text>
<text x="183.6" y="224.1">62.0</text>
<text x="183.6" y="227.8">59.5</text>
<text x="16.5" y="231.6">SMCJ85A-Q</text>
<text x="36.1" y="231.6">GGVQ</text>
<text x="46.6" y="231.6">SMCJ85CA-Q</text>
<text x="68.5" y="231.6">BGVQ</text>
<text x="80" y="231.6">94.4</text>
<text x="88.8" y="231.6">104</text>
<text x="98.4" y="231.6">1</text>
<text x="109.3" y="231.6">85</text>
<text x="125.1" y="231.6">1</text>
<text x="138.8" y="231.6">137</text>
<text x="154.7" y="231.6">11</text>
<text x="168.9" y="231.6">178</text>
<text x="184.7" y="231.6">55</text>
<text x="16.5" y="235.3">SMCJ90A-Q</text>
<text x="16.5" y="239.1">SMCJ100A-Q</text>
<text x="36.1" y="235.3">GGXQ</text>
<text x="36.2" y="239.1">GGZQ</text>
<text x="46.6" y="235.3">SMCJ90CA-Q</text>
<text x="46.6" y="239.1">SMCJ100CA-Q</text>
<text x="68.5" y="235.3">BGXQ</text>
<text x="68.6" y="239.1">BGZQ</text>
<text x="80.4" y="235.3">100</text>
<text x="80.6" y="239.1">111</text>
<text x="88.8" y="239.1">123</text>
<text x="89" y="235.3">111</text>
<text x="98.4" y="239.1">1</text>
<text x="98.4" y="235.3">1</text>
<text x="108.6" y="239.1">100</text>
<text x="109.3" y="235.3">90</text>
<text x="125.1" y="239.1">1</text>
<text x="125.1" y="235.3">1</text>
<text x="138.8" y="239.1">162</text>
<text x="138.8" y="235.3">146</text>
<text x="153.5" y="235.3">10.3</text>
<text x="154.2" y="239.1">9.3</text>
<text x="167.8" y="239.1">210.6</text>
<text x="167.8" y="235.3">189.8</text>
<text x="183.6" y="239.1">46.5</text>
<text x="183.6" y="235.3">51.5</text>
<text x="16.5" y="242.8">SMCJ110A-Q</text>
<text x="36.2" y="242.8">GHEQ</text>
<text x="46.6" y="242.8">SMCJ110CA-Q</text>
<text x="68.6" y="242.8">BHEQ</text>
<text x="80.4" y="242.8">122</text>
<text x="88.8" y="242.8">135</text>
<text x="98.4" y="242.8">1</text>
<text x="108.7" y="242.8">110</text>
<text x="125.1" y="242.8">1</text>
<text x="138.8" y="242.8">177</text>
<text x="154.2" y="242.8">8.4</text>
<text x="168.2" y="242.8">230.1</text>
<text x="183.6" y="242.8">42.5</text>
<text x="15.9" y="251">Notes:</text>
<text x="16.5" y="246.6">SMCJ120A-Q</text>
<text x="36" y="246.6">GHGQ</text>
<text x="46.6" y="246.6">SMCJ120CA-Q</text>
<text x="68.5" y="246.6">BHGQ</text>
<text x="80.4" y="246.6">133</text>
<text x="88.8" y="246.6">147</text>
<text x="98.4" y="246.6">1</text>
<text x="108.6" y="246.6">120</text>
<text x="125.1" y="246.6">1</text>
<text x="138.8" y="246.6">193</text>
<text x="154.2" y="246.6">7.9</text>
<text x="167.8" y="246.6">250.9</text>
<text x="184" y="246.6">39.0</text>
<text x="15.9" y="254.2">1.</text>
<text x="15.9" y="257.4">2.</text>
<text x="20.1" y="254.2">Suff</text>
<text x="20.1" y="257.4">Suff</text>
<text x="24.1" y="254.2">ix ‘A’ denotes a 5 % tolerance unidirectional device.</text>
<text x="24.1" y="257.4">ix ‘CA’ denotes a 5 % tolerance bidirectional device.</text>
</g>
<g font-size="2.5">
<text x="62" y="63.3">A</text>
<text x="85.5" y="78.3">BR</text>
<text x="125.4" y="79.7">RWM</text>
<text x="141.5" y="78.3">pp</text>
<text x="171.7" y="78.3">pp</text>
<text x="35.4" y="86.5">Marking</text>
<text x="67.7" y="86.5">Marking</text>
<text x="100.6" y="85.6">T</text>
<text x="108.7" y="85.6">RWM</text>
<text x="125.4" y="85.6">R</text>
<text x="139.4" y="88.6">(V)</text>
<text x="139.5" y="85.1">V</text>
<text x="141.1" y="85.8">c</text>
<text x="154.2" y="85.1">I</text>
<text x="154.4" y="88.6">(A)</text>
<text x="154.9" y="85.8">pp</text>
<text x="169.5" y="88.6">(V)</text>
<text x="169.7" y="85.1">V</text>
<text x="171.3" y="85.8">c</text>
<text x="184.4" y="85.1">I</text>
<text x="184.5" y="88.6">(A)</text>
<text x="185.1" y="85.8">pp</text>
<text x="15.9" y="262.1">Specif</text>
<text x="21.2" y="262.1">ications are subject to change without notice.</text>
<text x="15.9" y="264.9">Users should verify actual device performance in their specif</text>
<text x="15.9" y="267.8">The products described herein and this document are subject to specif</text>
<text x="73.9" y="264.9">ic applications.</text>
<text x="81.9" y="267.8">ic legal disclaimers as set forth on the last page of this document, and at www.bourns.com/docs/legal/disclaimer.pdf.</text>
</g>
<g font-size="2.1">
<text x="135" y="81.1">(10/1000 µs)</text>
<text x="150.1" y="80.4">(10/1000 µs)</text>
<text x="166.9" y="81.1">(8/20 µs)</text>
<text x="182" y="80.4">(8/20 µs)</text>
</g>
</svg>
